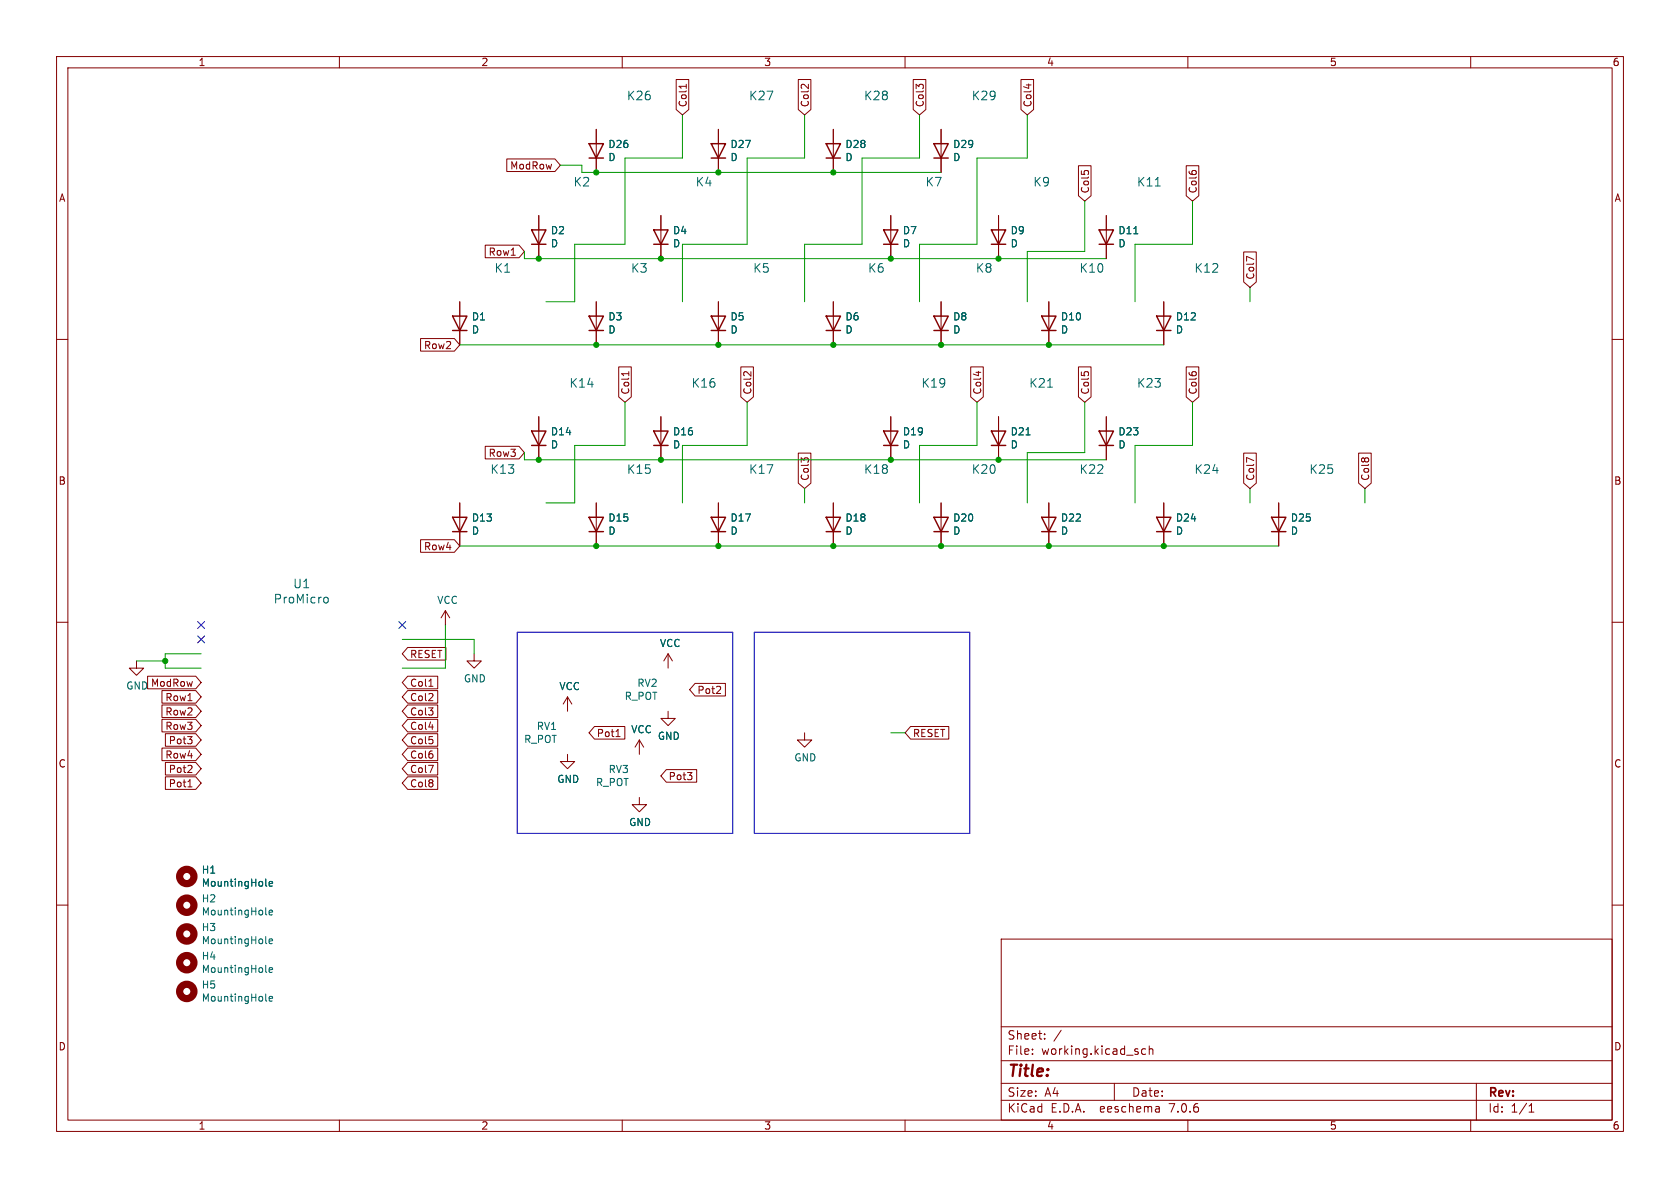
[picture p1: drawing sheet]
<svg xmlns="http://www.w3.org/2000/svg" width="297mm" height="210mm" viewBox="0 0 297 210" stroke-linecap="round" stroke-linejoin="round" font-family="sans-serif">
<g fill="none" stroke="#840000" stroke-width=".18">
<path d="M10 10h277v190h-277zM12 12h273v186h-273zM60 10v2M110 10v2M119.5 14.1h2.3v5.3l-1.2 .9-1.1-.9zM121.3 14.9v.7M141.1 14.1h2.3v5.3l-1.2 .9-1.1-.9zM160 10v2M161.4 14.1h2.3v5.3l-1.1 .9-1.2-.9zM180.5 14.1h2.2v5.3l-1.1 .9-1.1-.9zM181.9 14.8v.8M210 10v2"/>
<path d="M260 10v2M89.6 28.1h8.5l1 1.1-1 1.1h-8.5zM95.2 38.1v7.6M105.4 22.9v7.6M116.8 38.1v7.6M127 22.9v7.6M147.3 22.9v7.6M157.5 38.1v7.6M166.4 22.9v7.6M176.5 38.1v7.6M190.7 29.3h2.2v5.3l-1.1 1-1.1-1zM195.6 38.1v7.6"/>
<path d="M209.7 29.3h2.2v5.3l-1.1 1-1.1-1zM10 60h2M74.4 59.8h5.9l1 1.2-1 1.1h-5.9zM81.3 53.3v7.7M85.8 43.3h6l.9 1.2-.9 1.1h-6zM90.4 45.1h.7M105.4 53.3v7.7M127 53.3v7.7M147.3 53.3v7.7M166.4 53.3v7.7M185.4 53.3v7.7M205.7 53.3v7.7"/>
<path d="M219.9 44.5h2.2v5.3l-1.1 1-1.1-1zM221.7 45.9l-1.3-.6v.9M285 60h2M85.8 78.9h6l.9 1.1-.9 1.1h-6zM95.2 73.7v7.6M109.4 64.9h2.2v5.3l-1.1 .9-1.1-.9zM111.2 65.7v.7M116.8 73.7v7.6M131 64.9h2.2v5.3l-1.1 .9-1.1-.9zM157.5 73.7v7.6M171.6 64.9h2.2v5.3l-1.1 .9-1.1-.9zM173 65.6v.8"/>
<path d="M176.5 73.7v7.6M190.7 64.9h2.2v5.3l-1.1 .9-1.1-.9zM195.6 73.7v7.6M209.7 64.9h2.2v5.3l-1.1 .9-1.1-.9zM74.4 95.4h5.9l1 1.1-1 1.1h-5.9zM81.3 88.9v7.6M105.4 88.9v7.6M127 88.9v7.6M141.1 80.1h2.3v5.3l-1.2 1-1.1-1zM147.3 88.9v7.6M166.4 88.9v7.6M185.4 88.9v7.6"/>
<path d="M205.7 88.9v7.6M219.9 80.1h2.2v5.3l-1.1 1-1.1-1zM221.7 81.4l-1.3-.5v.8M226.1 88.9v7.6M240.2 80.1h2.2v5.3l-1.1 1-1.1-1zM10 110h2M24.1 116.8v1.3h1.3l-1.3 1.3-1.2-1.3h1.2M26.1 119.5h8.5l1 1.2-1 1.1h-8.5zM72.1 119.5h5.3v2.3h-5.3l-1-1.1zM72.1 114.5h6.7v2.2h-6.7l-1-1.1zM78.7 108l-.7 1.2M78.7 108v2.5"/>
<path d="M78.7 108l.8 1.2M83.8 115.6v1.2h1.3l-1.3 1.3-1.3-1.3h1.3M118.1 115.6l-.8 1.2M118.1 115.6v2.5M118.1 115.6l.8 1.2M285 110h2M28.6 124.6h6l1 1.1-1 1.1h-6zM28.6 122.1h6l1 1.1-1 1.1h-6zM28.6 127.2h6l1 1.1-1 1.1h-6zM28.6 132.2h6l1 1.2-1 1.1h-6zM29.2 129.7h5.4l1 1.1-1 1.1h-5.4zM29.2 137.3h5.4l1 1.1-1 1.1h-5.4z"/>
<path d="M29.2 134.8h5.4l1 1.1-1 1.1h-5.4zM33.2 136.6h.7M33.2 130.2h.7l-.4 .5M33.2 123.9h.7M33.2 139.1h.7M33.9 130.8v.6M33.9 135.4v.4M72.1 129.7h5.3v2.2h-5.3l-1-1.1zM72.1 124.6h5.3v2.2h-5.3l-1-1.1zM72.1 134.8h5.3v2.2h-5.3l-1-1.1zM72.1 127.2h5.3v2.2h-5.3l-1-1.1zM72.1 137.3h5.3v2.2h-5.3l-1-1.1z"/>
<path d="M72.1 132.2h5.3v2.3h-5.3l-1-1.1zM72.1 122.1h5.3v2.2h-5.3l-1-1.1zM75.8 135.3h.8l-.5 1.3M75.8 121.3h.7M75.8 128.5h.8M100.3 133.4v1.2h1.3l-1.3 1.3-1.2-1.3h1.2M100.3 123.2l-.7 1.3M100.3 123.2v2.5M100.3 123.2l.8 1.3M105.1 128.4h5.4v2.3h-5.4l-1-1.2zM108.9 130.2h.7M113 130.8l-.7 1.3"/>
<path d="M113 130.8v2.6M113 130.8l.8 1.3M117.8 136h5.4v2.3h-5.4l-1-1.1zM118.1 125.7v1.3h1.3l-1.3 1.3-1.3-1.3h1.3M121.5 136.6h.8l-.4 .4M122.3 137.2v.5M122.9 120.8h5.3v2.2h-5.3l-1-1.1zM126.6 122.6h.8M127.3 121.4v.5M142.2 129.5v1.3h1.3l-1.3 1.3-1.2-1.3h1.2M161 128.4h6.7v2.3h-6.7l-1-1.2zM10 160h2"/>
<path d="M113 141v1.2h1.3l-1.3 1.3-1.2-1.3h1.2M285 160h2M177 166h108v32h-108zM60 198v2M110 198v2M160 198v2M177 194.5h108M177 191.5h108M177 187.5h108M177 181.5h108M182.5 186.3v.1M182.5 185.5v.1"/>
<path d="M184.7 183.6v.1M184.7 182.8v.1M187.6 182.1l-1.3 2M197 191.5v3M202.5 185.5l-.4-.1-.3 .3v.4l.2 .2h.5M203.2 185.5l.2-.1 .3 .1 .1 .9M203.2 184.9v1.5M204.9 195.7l.1 .9M205 196.5l-.2 .1M205 196h-.2M210 198v2M260 198v2"/>
<path d="M261 191.5v6.5M270.3 196.6h.9M270.3 195.5l.4-.4v1.5"/>
</g>
<g fill="none" stroke="#840000" stroke-width=".25">
<path d="M104.1 25.4h2.6l-1.3 2.5zM104.1 27.9h2.6M125.7 25.4h2.6l-1.3 2.5zM125.7 27.9h2.6M146 25.4h2.6l-1.3 2.5zM146 27.9h2.6M165.1 25.4h2.5l-1.2 2.5zM165.1 27.9h2.5M80 55.9h2.5l-1.2 2.5zM80 58.4h2.5M94 40.6h2.5l-1.3 2.6zM94 43.2h2.5"/>
<path d="M104.1 55.9h2.6l-1.3 2.5zM104.1 58.4h2.6M115.6 40.6h2.5l-1.3 2.6zM115.6 43.2h2.5M125.7 55.9h2.6l-1.3 2.5zM125.7 58.4h2.6M146 55.9h2.6l-1.3 2.5zM146 58.4h2.6M156.2 40.6h2.5l-1.2 2.6zM156.2 43.2h2.5M165.1 55.9h2.5l-1.2 2.5zM165.1 58.4h2.5"/>
<path d="M175.3 40.6h2.5l-1.3 2.6zM175.3 43.2h2.5M184.1 55.9h2.6l-1.3 2.5zM184.1 58.4h2.6M194.3 40.6h2.5l-1.2 2.6zM194.3 43.2h2.5M204.5 55.9h2.5l-1.3 2.5zM204.5 58.4h2.5M94 76.2h2.5l-1.3 2.5zM94 78.7h2.5M115.6 76.2h2.5l-1.3 2.5zM115.6 78.7h2.5"/>
<path d="M156.2 76.2h2.5l-1.2 2.5zM156.2 78.7h2.5M175.3 76.2h2.5l-1.3 2.5zM175.3 78.7h2.5M194.3 76.2h2.5l-1.2 2.5zM194.3 78.7h2.5M80 91.4h2.5l-1.2 2.6zM80 94h2.5M104.1 91.4h2.6l-1.3 2.6zM104.1 94h2.6M125.7 91.4h2.6l-1.3 2.6zM125.7 94h2.6"/>
<path d="M146 91.4h2.6l-1.3 2.6zM146 94h2.6M165.1 91.4h2.5l-1.2 2.6zM165.1 94h2.5M184.1 91.4h2.6l-1.3 2.6zM184.1 94h2.6M204.5 91.4h2.5l-1.3 2.6zM204.5 94h2.5M224.8 91.4h2.5l-1.2 2.6zM224.8 94h2.5"/>
</g>
<g fill="none" stroke="#006464" stroke-width=".18">
<path d="M204.3 32.9h.8M200.4 41.3h.8M181.4 76.9h.7M185.2 68.4h.9M57.4 105.6h.3l.3 .3-.1 .5-.2 .2-.3-.1M47 156.5l.2 .2M47.6 156.2l.6-.1-.1-.2-.3-.1-.2 .2v.6h.5M47 176.8l.2 .2M47 171.7l.2 .2M47 161.6l.2 .1M47 166.6l.2 .2M47.6 176.6l.6-.2-.1-.2-.3-.1-.2 .2v.6h.5"/>
<path d="M47.6 161.3l.6-.1-.1-.2-.3-.1-.2 .2v.6h.5M47.6 166.4l.6-.1-.1-.3h-.3l-.2 .2v.6h.5M47.6 171.5l.6-.1-.1-.3h-.3l-.2 .1v.6h.5"/>
</g>
<g fill="none" stroke="#840000" stroke-width="1.3">
<circle cx="33" cy="154.9" r="1.27"/>
<circle cx="33" cy="160" r="1.27"/>
<circle cx="33" cy="165.1" r="1.27"/>
<circle cx="33" cy="175.3" r="1.27"/>
<circle cx="33" cy="170.2" r="1.27"/>
</g>
<path d="M91.4 111.8h38.1v35.5h-38.1zM133.3 111.8h38.1v35.5h-38.1z" fill="none" stroke="#0000c2" stroke-width=".18"/>
<g fill="none" stroke="#009600" stroke-width=".18">
<path d="M99.1 29.2h3.8v1.3h63.5M120.6 20.3v7.6h-10.1v15.3h-8.9v10.1h-5.1M142.2 20.3v7.6h-10.1v15.3h-11.5v10.1M162.6 20.3v7.6h-10.2v15.3h-10.2v10.1M181.6 20.3v7.6h-8.9v15.3h-10.1v10.1M191.8 35.6v8.9h-10.2v8.8M210.8 35.6v7.6h-10.1v10.1M92.7 44.5v1.2h102.9M221 50.8v2.5M81.3 61h124.4M110.5 71.1v7.6h-8.9v10.2h-5.1M132.1 71.1v7.6h-11.5v10.2"/>
<path d="M172.7 71.1v7.6h-10.1v10.2M191.8 71.1v8.9h-10.2v8.9M210.8 71.1v7.6h-10.1v10.2M81.3 96.5h144.8M92.7 80v1.3h102.9M142.2 86.4v2.5M221 86.4v2.5M241.3 86.4v2.5M24.1 116.8h5.1M35.6 115.6h-6.4v2.5h6.4M71.1 113h12.7v2.6M78.7 110.5v7.6h-7.6"/>
<path d="M157.5 129.5h2.5"/>
</g>
<path d="M35 112.4l1.2 1.2M35 109.9l1.2 1.2M36.2 112.4l-1.2 1.2M36.2 109.9l-1.2 1.2M70.5 109.9l1.2 1.2M71.7 109.9l-1.2 1.2" fill="none" stroke="#000084" stroke-width=".18"/>
<g fill="#009600" stroke="#009600" stroke-width=".18">
<circle cx="105.4" cy="96.5" r=".46"/>
<circle cx="116.8" cy="81.3" r=".46"/>
<circle cx="127" cy="61" r=".46"/>
<circle cx="95.2" cy="81.3" r=".46"/>
<circle cx="127" cy="96.5" r=".46"/>
<circle cx="176.5" cy="81.3" r=".46"/>
<circle cx="147.3" cy="30.5" r=".46"/>
<circle cx="147.3" cy="61" r=".46"/>
<circle cx="176.5" cy="45.7" r=".46"/>
<circle cx="166.4" cy="61" r=".46"/>
<circle cx="157.5" cy="45.7" r=".46"/>
<circle cx="105.4" cy="61" r=".46"/>
<circle cx="166.4" cy="96.5" r=".46"/>
<circle cx="157.5" cy="81.3" r=".46"/>
<circle cx="147.3" cy="96.5" r=".46"/>
<circle cx="205.7" cy="96.5" r=".46"/>
<circle cx="185.4" cy="96.5" r=".46"/>
<circle cx="95.2" cy="45.7" r=".46"/>
<circle cx="116.8" cy="45.7" r=".46"/>
<circle cx="105.4" cy="30.5" r=".46"/>
<circle cx="127" cy="30.5" r=".46"/>
<circle cx="185.4" cy="61" r=".46"/>
<circle cx="29.2" cy="116.8" r=".46"/>
</g>
<text font-size="2.8" fill="#840000" x="178" y="190.9">Title:</text>
<g font-size="2.1" fill="#006464">
<text x="110.7" y="17.9">K26</text>
<text x="132.3" y="17.9">K27</text>
<text x="152.7" y="17.9">K28</text>
<text x="171.7" y="17.9">K29</text>
<text x="101.3" y="33.2">K2</text>
<text x="122.9" y="33.2">K4</text>
<text x="163.5" y="33.2">K7</text>
<text x="182.6" y="33.2">K9</text>
<text x="200.9" y="33.2">K11</text>
<text x="87.3" y="48.4">K1</text>
<text x="111.5" y="48.4">K3</text>
<text x="133.1" y="48.4">K5</text>
<text x="153.4" y="48.4">K6</text>
<text x="172.4" y="48.4">K8</text>
<text x="190.8" y="48.4">K10</text>
<text x="211.1" y="48.4">K12</text>
<text x="100.6" y="68.7">K14</text>
<text x="122.2" y="68.7">K16</text>
<text x="162.8" y="68.7">K19</text>
<text x="181.9" y="68.7">K21</text>
<text x="200.9" y="68.7">K23</text>
<text x="86.6" y="84">K13</text>
<text x="110.7" y="84">K15</text>
<text x="132.3" y="84">K17</text>
<text x="152.7" y="84">K18</text>
<text x="171.7" y="84">K20</text>
<text x="190.8" y="84">K22</text>
<text x="211.1" y="84">K24</text>
<text x="231.4" y="84">K25</text>
<text x="48.3" y="106.9">ProMicro</text>
<text x="51.7" y="104.2">U1</text>
</g>
<g font-size="2.1" fill="#840000">
<text x="178" y="184">Sheet:</text>
<text x="178" y="186.7">File:</text>
<text x="184.1" y="186.7">working.kicad_sch</text>
<text x="178" y="196.9">KiCad</text>
<text x="178" y="194.1">Size:</text>
<text x="184.7" y="194.1">A4</text>
<text x="185.7" y="196.9">E.D.A.</text>
<text x="194.6" y="196.9">eeschema</text>
<text x="200" y="194.1">Date:</text>
<text x="207" y="196.9">7.0.6</text>
<text x="263" y="194.3">Rev:</text>
<text x="263" y="196.9">Id:</text>
<text x="267.1" y="196.9">1/1</text>
</g>
<g font-size="1.8" fill="#840000">
<text x="35" y="11.9">1</text>
<text x="85" y="11.9">2</text>
<text x="135" y="11.9">3</text>
<text x="185" y="11.9">4</text>
<text x="235" y="11.9">5</text>
<text x="285" y="11.9">6</text>
<text x="121.6" y="19.1" transform="rotate(-90 121.6 19.1)">Col1</text>
<text x="143.2" y="19.1" transform="rotate(-90 143.2 19.1)">Col2</text>
<text x="163.5" y="19.1" transform="rotate(-90 163.5 19.1)">Col3</text>
<text x="182.6" y="19.1" transform="rotate(-90 182.6 19.1)">Col4</text>
<text x="10.3" y="35.9">A</text>
<text x="90.1" y="30.2">ModRow</text>
<text x="192.7" y="34.3" transform="rotate(-90 192.7 34.3)">Col5</text>
<text x="211.8" y="34.3" transform="rotate(-90 211.8 34.3)">Col6</text>
<text x="285.3" y="35.9">A</text>
<text x="86.3" y="45.4">Row1</text>
<text x="221.9" y="49.5" transform="rotate(-90 221.9 49.5)">Col7</text>
<text x="74.8" y="61.9">Row2</text>
<text x="111.4" y="69.9" transform="rotate(-90 111.4 69.9)">Col1</text>
<text x="133" y="69.9" transform="rotate(-90 133 69.9)">Col2</text>
<text x="173.7" y="69.9" transform="rotate(-90 173.7 69.9)">Col4</text>
<text x="192.7" y="69.9" transform="rotate(-90 192.7 69.9)">Col5</text>
<text x="211.8" y="69.9" transform="rotate(-90 211.8 69.9)">Col6</text>
<text x="86.3" y="81">Row3</text>
<text x="10.3" y="85.9">B</text>
<text x="143.2" y="85.1" transform="rotate(-90 143.2 85.1)">Col3</text>
<text x="221.9" y="85.1" transform="rotate(-90 221.9 85.1)">Col7</text>
<text x="242.3" y="85.1" transform="rotate(-90 242.3 85.1)">Col8</text>
<text x="285.3" y="85.9">B</text>
<text x="74.8" y="97.5">Row4</text>
<text x="72.4" y="116.5">RESET</text>
<text x="26.6" y="121.6">ModRow</text>
<text x="29.1" y="124.1">Row1</text>
<text x="72.4" y="121.6">Col1</text>
<text x="72.4" y="124.1">Col2</text>
<text x="123.2" y="122.9">Pot2</text>
<text x="29.1" y="126.7">Row2</text>
<text x="29.1" y="129.2">Row3</text>
<text x="29.7" y="131.8">Pot3</text>
<text x="72.4" y="131.8">Col5</text>
<text x="72.4" y="126.7">Col3</text>
<text x="72.4" y="129.2">Col4</text>
<text x="105.4" y="130.5">Pot1</text>
<text x="161.3" y="130.5">RESET</text>
<text x="10.3" y="135.9">C</text>
<text x="29.1" y="134.3">Row4</text>
<text x="29.7" y="136.8">Pot2</text>
<text x="72.4" y="136.8">Col7</text>
<text x="72.4" y="134.3">Col6</text>
<text x="285.3" y="135.9">C</text>
<text x="29.7" y="139.4">Pot1</text>
<text x="72.4" y="139.4">Col8</text>
<text x="118.1" y="138.1">Pot3</text>
<text x="10.3" y="185.9">D</text>
<text x="285.3" y="185.9">D</text>
<text x="35" y="199.9">1</text>
<text x="85" y="199.9">2</text>
<text x="135" y="199.9">3</text>
<text x="185" y="199.9">4</text>
<text x="235" y="199.9">5</text>
<text x="285" y="199.9">6</text>
</g>
<g font-size="1.8" fill="#006464">
<text x="107.5" y="26.4">D26</text>
<text x="107.5" y="28.7">D</text>
<text x="129" y="26.4">D27</text>
<text x="129" y="28.7">D</text>
<text x="149.4" y="26.4">D28</text>
<text x="149.4" y="28.7">D</text>
<text x="168.4" y="26.4">D29</text>
<text x="168.4" y="28.7">D</text>
<text x="97.3" y="41.6">D2</text>
<text x="118.9" y="41.6">D4</text>
<text x="159.5" y="41.6">D7</text>
<text x="178.6" y="41.6">D9</text>
<text x="197.6" y="41.6">D11</text>
<text x="97.3" y="43.9">D</text>
<text x="118.9" y="43.9">D</text>
<text x="159.5" y="43.9">D</text>
<text x="178.6" y="43.9">D</text>
<text x="197.6" y="43.9">D</text>
<text x="83.3" y="56.8">D1</text>
<text x="83.3" y="59.2">D</text>
<text x="107.5" y="56.8">D3</text>
<text x="107.5" y="59.2">D</text>
<text x="129" y="56.8">D5</text>
<text x="129" y="59.2">D</text>
<text x="149.4" y="56.8">D6</text>
<text x="149.4" y="59.2">D</text>
<text x="168.4" y="56.8">D8</text>
<text x="168.4" y="59.2">D</text>
<text x="187.5" y="56.8">D10</text>
<text x="187.5" y="59.2">D</text>
<text x="207.8" y="56.8">D12</text>
<text x="207.8" y="59.2">D</text>
<text x="97.3" y="77.2">D14</text>
<text x="118.9" y="77.2">D16</text>
<text x="159.5" y="77.2">D19</text>
<text x="178.6" y="77.2">D21</text>
<text x="197.6" y="77.2">D23</text>
<text x="97.3" y="79.5">D</text>
<text x="118.9" y="79.5">D</text>
<text x="159.5" y="79.5">D</text>
<text x="178.6" y="79.5">D</text>
<text x="197.6" y="79.5">D</text>
<text x="83.3" y="92.4">D13</text>
<text x="83.3" y="94.7">D</text>
<text x="107.5" y="92.4">D15</text>
<text x="107.5" y="94.7">D</text>
<text x="129" y="92.4">D17</text>
<text x="129" y="94.7">D</text>
<text x="149.4" y="92.4">D18</text>
<text x="149.4" y="94.7">D</text>
<text x="168.4" y="92.4">D20</text>
<text x="168.4" y="94.7">D</text>
<text x="187.5" y="92.4">D22</text>
<text x="187.5" y="94.7">D</text>
<text x="207.8" y="92.4">D24</text>
<text x="207.8" y="94.7">D</text>
<text x="228.1" y="92.4">D25</text>
<text x="228.1" y="94.7">D</text>
<text x="77.2" y="107">VCC</text>
<text x="116.6" y="114.6">VCC</text>
<text x="22.2" y="122.1">GND</text>
<text x="81.9" y="120.8">GND</text>
<text x="98.8" y="122.2">VCC</text>
<text x="110.3" y="123.9">R_POT</text>
<text x="112.6" y="121.6">RV2</text>
<text x="92.6" y="131.5">R_POT</text>
<text x="94.8" y="129.2">RV1</text>
<text x="111.5" y="129.8">VCC</text>
<text x="116.2" y="131">GND</text>
<text x="107.5" y="136.9">RV3</text>
<text x="140.3" y="134.8">GND</text>
<text x="98.4" y="138.6">GND</text>
<text x="105.3" y="139.2">R_POT</text>
<text x="111.1" y="146.2">GND</text>
<text x="35.6" y="154.6">H1</text>
<text x="35.6" y="156.9">MountingHole</text>
<text x="35.6" y="159.7">H2</text>
<text x="35.6" y="162">MountingHole</text>
<text x="35.6" y="164.8">H3</text>
<text x="35.6" y="167.1">MountingHole</text>
<text x="35.6" y="169.9">H4</text>
<text x="35.6" y="172.2">MountingHole</text>
<text x="35.6" y="175">H5</text>
<text x="35.6" y="177.3">MountingHole</text>
</g>
</svg>
